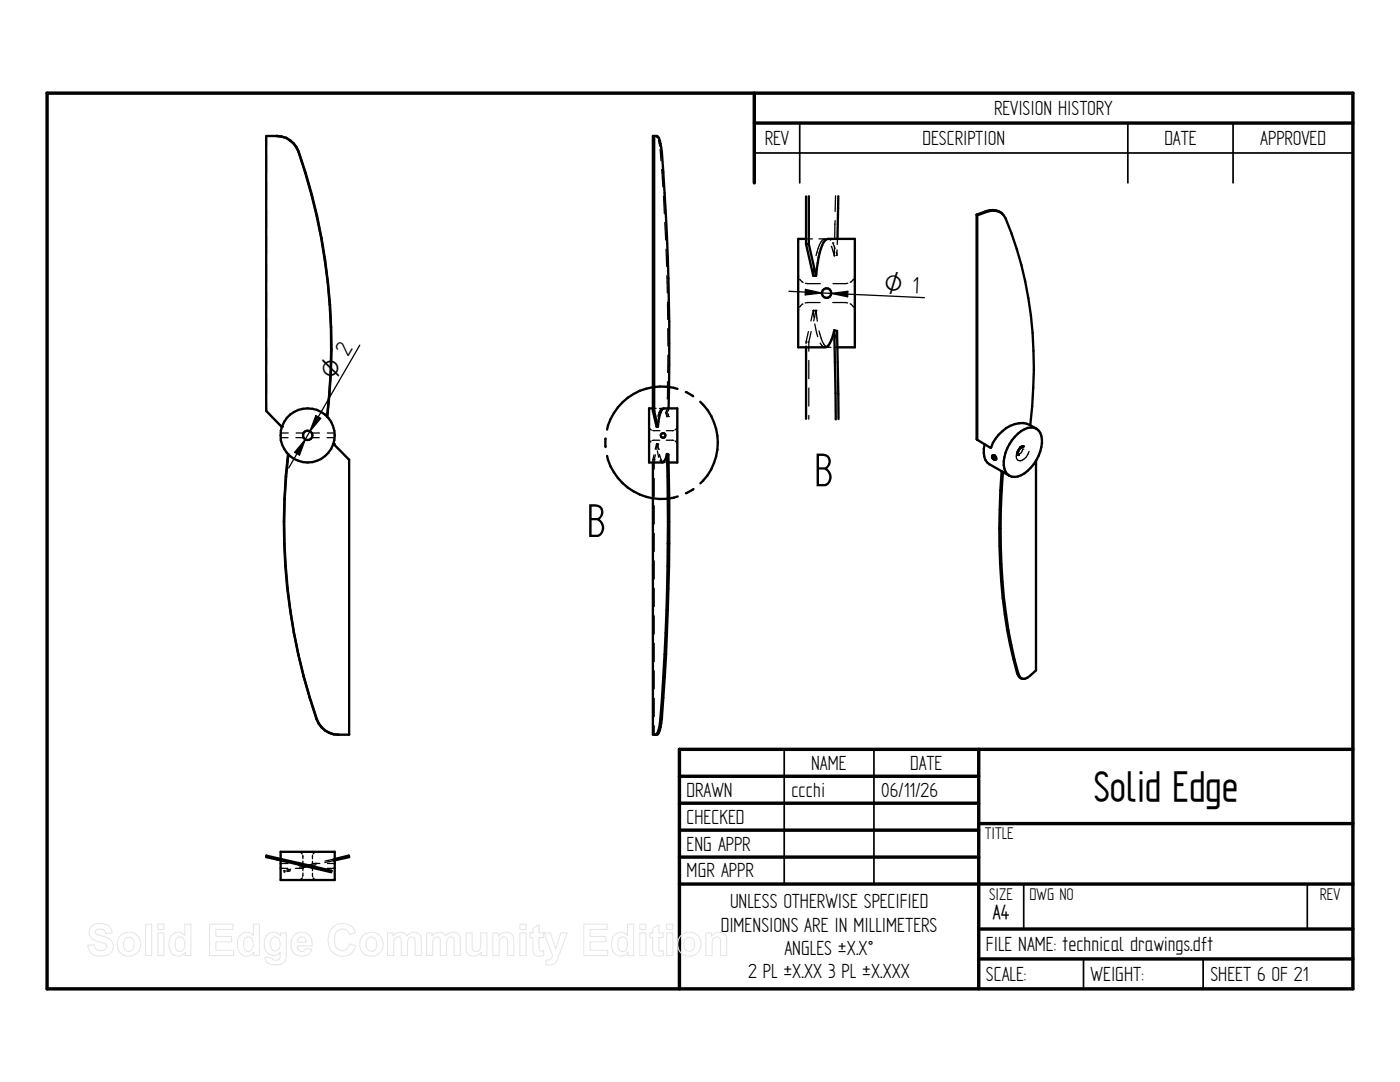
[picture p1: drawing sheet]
<svg xmlns="http://www.w3.org/2000/svg" width="279mm" height="216mm" viewBox="0 0 279 216" stroke-linecap="round" stroke-linejoin="round" font-family="sans-serif">
<g fill="none" stroke="#000" stroke-width=".68">
<path d="M9.4 18.6h260.6v178.7h-260.6zM150.5 18.6v17.9M150.5 24.6h119.5M135.6 154.9h59.7M195.3 149.5v47.8M270 149.5h-134.4v47.8M135.6 160.3h59.7M135.6 165.7h59.7M135.6 171h59.7M135.6 176.4h134.4M195.3 164.3h74.7M195.3 185.4h74.7"/>
<path d="M195.3 191.3h74.7"/>
</g>
<path d="M150.5 30.5h119.5M159.6 24.6v11.9M225.1 24.6v11.9M246.1 24.6v11.9M156.5 149.5v26.9M174.4 149.5v26.9M204.3 176.5v8.9M260.9 176.5v8.9M216.2 191.3v6M240.1 191.3v6" fill="none" stroke="#000" stroke-width=".34"/>
<g fill="none" stroke="#000" stroke-width=".47">
<path d="M56.2 27.3a4.7 4.7 0 0 1 3.4 3 119 119 0 0 1 5.7 52.8M130.6 27.1v54.9M160.9 39.2v9.5M161.4 39.2v9.5M167.3 39.2l-.2 8.5M160.9 47.7h-1.6v21.6h5.4a1.81 1.81 0 0 0 1.2-1.5l.6-1.9M160.9 48.7l1.4 6.3h.6M160.9 48.7h.5M161.4 48.7l1.5 6.3M162.9 55a19.6 19.6 0 0 1 1.4-6.6l.6-.6 .4-.1h5.3v21.6h-3.5M194.9 42.8v44.8l.1 .2M194.9 42.8l.1 .2"/>
<path d="M195 43a5.7 5.7 0 0 1 4.2-.8l.6 .3 .5 .4a52.9 52.9 0 0 1 4.3 13.2 89.5 89.5 0 0 1 1 28.7M195 43v44.8M200.1 42.7a3.1 3.1 0 0 0-3.4-.5l-1.8 .6M135.2 77.6a11.1 11.1 0 0 0-14 8.1M136.9 78.2l1.4 .9M160.9 69.3v14.3M166.5 65.9l.5 .1 .3 17.6M166.5 65.9l.3 17.8M56.2 85.1h.1M56.3 85a5.4 5.4 0 0 1 6.9-3.2 5.4 5.4 0 0 1 3.3 6.9M56.3 85a5.4 5.4 0 0 0 3.3 6.9 5.4 5.4 0 0 0 6.9-3.2M56.3 85l-.1 .1"/>
<path d="M57.5 90.6a115.7 115.7 0 0 0 6.1 53.8 4.5 4.5 0 0 0 4 2.2M57.5 90.7a121.1 121.1 0 0 0 .5 31.1M65.3 83.1a117.8 117.8 0 0 0-6.1-53.7 4.7 4.7 0 0 0-4-2.3h-2.1v54.9l3.1 3.1M66.5 88.7l.1-.1 3.1 3.1v54.9h-2.2a4.6 4.6 0 0 1-4.3-3.1 121.5 121.5 0 0 1-4.6-17.3M120.9 87.5v1.7M121.2 91a11.2 11.2 0 0 0 14.1 8.1M130.3 82l.7 3.1h.3M130.3 81.5h-.8v10.8h2.7a1.8 1.8 0 0 0 .9-1.7M130.3 82h.3M130.6 82l.7 3.1M131.3 85.1l.4-2.4a1.36 1.36 0 0 1 .8-1.2h2.7v10.8h-1.8M133.1 90.6l.3 .1a496.3 496.3 0 0 1-1.4 53.7l-.2 .7a1.62 1.62 0 0 1-.7 1.5h-.8v-54.3"/>
<path d="M133.1 90.6a454.5 454.5 0 0 1-1.5 54.5 1.62 1.62 0 0 1-.8 1.5M133.4 81.5a477.9 477.9 0 0 0-1.4-52.1l-.2-.7a1.63 1.63 0 0 0-.7-1.6h-.8v54.9M138.4 97.6l-1.5 .8M139.7 80.2a11.2 11.2 0 0 1 .1 16.2M196.5 88.6a3.5 3.5 0 0 0 .9 4l2.5 1.4M198 91v.3M198.1 91.4l.1 .1M198.3 91.7h.1M198.4 91l.1 .1M198.5 91.1l.1 .4M199.9 94l.3 .2M199.9 94a125.8 125.8 0 0 0 1.7 34.7l1.4 5.7a1.46 1.46 0 0 0 1 1"/>
<path d="M200.2 94.2l1.2 .7M203.7 89.3l-.3 .4-.3 .8M203.8 89.2v.1M206.8 91.9v41.9l-1.2 1a1.32 1.32 0 0 1-2.1 .2 100 100 0 0 1-3.8-29.5v-3.7l.5-7.6M206.8 85.6a3.3 3.3 0 0 1 1 3.6 8 8 0 0 1-4.6 5.9h-1.3l-.5-.2M206.8 85.6a3.2 3.2 0 0 0-3.6 .9 7.9 7.9 0 0 0-2.8 7l.3 .6 .7 .8M206.8 85.6a5 5 0 0 0-6.8 .5 8.2 8.2 0 0 0-2.3 3.3l-2.7-1.6M53.2 170.7l13 3-.1 .3-13-3zM56 171.4v-1.4h10.8v5.6h-10.8v-3.9M66.8 171.4l2.8-.7 .1 .3-2.9 .7"/>
<circle cx="165" cy="58.5" r=".94"/>
<circle cx="61.4" cy="86.9" r=".96"/>
<circle cx="132.3" cy="86.9" r=".47"/>
</g>
<g fill="#000">
<circle cx="55.2" cy="27.1" r=".23"/>
<circle cx="56.3" cy="85.1" r=".23"/>
<circle cx="66.5" cy="88.6" r=".23"/>
<circle cx="66.6" cy="88.6" r=".23"/>
<circle cx="198" cy="91" r=".23"/>
<circle cx="198" cy="91.1" r=".23"/>
<circle cx="198" cy="90.9" r=".23"/>
<circle cx="198.1" cy="91.4" r=".23"/>
<circle cx="198.1" cy="90.9" r=".23"/>
<circle cx="198.2" cy="90.8" r=".23"/>
<circle cx="198.2" cy="91.6" r=".23"/>
<circle cx="198.3" cy="91.7" r=".23"/>
<circle cx="198.3" cy="90.9" r=".23"/>
<circle cx="198.4" cy="90.9" r=".23"/>
<circle cx="198.4" cy="91.7" r=".23"/>
<circle cx="198.5" cy="91.7" r=".23"/>
<circle cx="198.5" cy="91.1" r=".23"/>
<circle cx="198.6" cy="91.2" r=".23"/>
<circle cx="198.6" cy="91.7" r=".23"/>
<circle cx="198.6" cy="91.5" r=".23"/>
<circle cx="198.6" cy="91.6" r=".23"/>
<circle cx="198.6" cy="91.4" r=".23"/>
<circle cx="200.2" cy="94.2" r=".23"/>
<circle cx="203.1" cy="90.7" r=".23"/>
<circle cx="203.1" cy="90.8" r=".23"/>
<circle cx="203.1" cy="90.6" r=".23"/>
<circle cx="203.7" cy="89.3" r=".23"/>
<circle cx="203.8" cy="89.2" r=".23"/>
<circle cx="203.9" cy="89.2" r=".23"/>
<circle cx="204" cy="89.1" r=".23"/>
<circle cx="204.1" cy="89.1" r=".23"/>
</g>
<g fill="none" stroke="#000" stroke-width=".25">
<path d="M53.2 27.1v1.8M53.2 30.8v3.6M53.2 36.3v3.6M130.8 27.1l.4 .4M131.4 28.1l.3 1.1M131.7 29.8l.2 2.2M132 33.8l.3 3.5M132.4 39.1l.2 3.5M166.8 39.1l-.1 3.1M53.2 41.8v3.6M53.2 47.2v3.7M53.2 52.7v3.6"/>
<path d="M53.2 58.3v3.5M132.7 44.4l.1 3.5M132.9 49.7l.2 3.5M133.1 55l.1 3.5M157.4 58.1l8.5 .4M159.3 54.7l.1 .5M159.6 55.7l.7 .6M160.7 56.5l3 .1M160.7 57.7l3.3 .8-3.3 .3zM160.9 47.7h1.2M162.3 55h.1M162.5 53l-.2 1.9h.2"/>
<path d="M162.9 54.8h-.2M163.4 47.7h1.3M164.6 47.7a1.39 1.39 0 0 0-1.1 1.2l-.6 2.1M165.3 47.7l.5 .2M165.9 49.1l.6 2M165.9 58.5l18.6 .9M165.9 58.5l3.3-.4v1.1zM166.2 48.5h.1M166.2 48.5l.5 1.1M166.5 49.3v1.8M166.7 51l-.2 .1M166.7 44l-.1 3.5"/>
<path d="M166.9 50.3l.1 .6M167 50.9l-.1 .1M167 49.9v1M167.1 47.7v1.1M169.2 56.5l-3 .1M170.3 55.7l-.6 .6M170.6 54.7l-.1 .5M196.7 42.2l.2 .1M53.2 63.7v3.7M53.2 69.2v3.6M53.2 74.7v3.6M71.8 68.9l-10 17.2"/>
<path d="M133.2 76.2v3.4M133.2 60.3l.1 3.5M133.3 65.6v3.4M133.3 70.9v3.4M159.4 61.8l-.1 .4M160.2 60.7l-.6 .6M160.9 68.2v.4M160.9 69v.3M160.9 68.2h.2M161.3 68.2h.1M161.3 66.2l-.4 2M161.4 68.2v1.9"/>
<path d="M161.4 71.9v3.7M161.4 77.4v3.6M161.9 66.2l-.5 2M162.3 61.9h.1M162.3 62h.1M162.3 61.9h.2M162.3 61.9l-.5 2.2M162.4 63.2h.1M162.5 62.1l-.2-.1 .1 1.2M162.6 64.6l.6 2.6M162.7 62.1l.2 .1M162.7 61.9h.2"/>
<path d="M162.9 61.9h.1M162.9 61.9l-.5 2.2M162.9 62.2l.2 1.9M162.9 62.1v.1M163.4 66l.2 .6a4.2 4.2 0 0 0 1.4 2.7h.8M163.7 60.4l-3 .1M163.7 68.5a1.36 1.36 0 0 0 1 .8M166.2 60.4l3 .1M166.5 69.3h.6M167 66l-.5 1.9M169.7 60.6l.6 .7M170.5 61.8l.1 .4"/>
<path d="M53.1 82h.1M53.2 80.2v1.8l1 1M55.2 84.1l1.1 1M56 87.3h1.5M56 86.4h1.5M59.1 87.3h1.5M59.1 86.4h1.5M60.9 87.7l-1.1 3.1-1-.5zM61.8 86.1l-4.2 7.3M62.2 87.3h1.5M62.2 86.4h1.6M63 82.9l1 .6-2.2 2.6z"/>
<path d="M65.3 87.3h1.5M65.3 86.4h1.5M66.5 88.6l1.1 1.1M68.6 90.7l1 1M69.6 91.7v1.9M69.6 95.5v3.6M69.6 91.7h.1M129.5 88.6v.2M129.5 85l.1 .3M129.7 85.5l.3 .3M130 88l-.3 .3M130.3 85.9h1.4"/>
<path d="M130.3 91.7h.1M130.3 91.7v.2M130.3 92.2v.1M130.3 81.5h.6M130.5 90.8l-.2 .9M130.6 91.7h.1M130.6 91.7v1.9M130.6 95.5v3.6M130.8 90.8l-.2 .9M131 85.1h.1M131 88.6h.1M131 88.6l.1 .7"/>
<path d="M131 88.6l-.2 1.1M131.1 84.2l-.1 .9M131.2 90l.2 1.2M131.2 85h.1M131.2 88.7h.1M131.3 88.6h.1M131.3 88.6v.1M131.3 88.6l-.2 1.1M131.3 88.7l.1 .9M131.4 89.6h.1M131.6 90.7l.1 .4a1.47 1.47 0 0 0 .8 1.2M131.6 81.5h.6"/>
<path d="M131.7 87.8l-1.5 .1M131.7 91.9l.5 .4M132.2 81.5h.1M132.2 81.5a1.88 1.88 0 0 0-.9 1.6M132.5 81.5h.2M132.5 92.3h.3M132.7 81.5h.1M132.8 82.2l.3 .9M133 81.9l.2 .5M133 87.8l1.4 .1M133.1 83.1h.1M133.1 92.3h.3"/>
<path d="M133.1 81.4v1.7M133.3 82.8l.1 .3M133.4 83.1h.1M133.4 82.6v.5M133.4 90.7l-.3 .9M133.4 81.5v.5M134.5 85.9h-1.5M134.7 88l.3 .3M135 85.5l-.3 .3M135.1 88.5l.1 .3M135.2 85l-.1 .2M161.4 82.9v.8"/>
<path d="M203.7 89.1h-.1a2.31 2.31 0 0 0-.5 2.7 1.61 1.61 0 0 0 2-1.2l.3-.5M204.1 89.6h.1M204.1 89.6l-.5 .9M69.6 100.9v3.7M69.6 106.4v3.6M69.6 111.9v3.6M69.6 117.4v3.6M130.6 100.9v3.7M130.6 106.4v3.6M130.6 111.9v3.6M130.6 117.4v3.6M69.6 122.9v3.6"/>
<path d="M69.6 128.4v3.6M69.6 133.9v3.6M69.6 139.4v3.6M130.6 122.9v3.6M130.6 128.4v3.6M130.6 133.9v3.6M130.6 139.4v3.6M203 134.4l.2 .1M69.6 144.8v1.8M130.6 144.8v1.8M56 171.4h.1M56 171.6v.1"/>
<path d="M56 173.3h1.4M56 172.3h1.5M56.2 171.7h.1M56.2 171.5h.1M56.3 171.7h.1M56.6 173.7h.1M56.7 173.9v.1l.2-.1M56.9 173.7h-.3M57.5 173.6v.1M57.5 173.6h-.3M57.5 173.8h.1M57.5 173.8l-.3 .1"/>
<path d="M58 173.7l-.5 .1M58 173.4l-.5 .2M59 173.3h1.5M59 172.3h1.5M59.5 170h.2M59.8 175.6h-.3M60 170.1l.3 .3M60.3 175.1l-.3 .3M60.4 170.6l.1 .7M60.5 172.3v.2M60.5 171.8v.5M60.5 173.3v.4"/>
<path d="M60.5 174.2l-.1 .7M60.5 173.1v.2M60.5 172.7v.2M62.3 172.6l-.1 .3M62.3 173.1l.1 .2M62.4 172.3l-.1 .1M62.4 170.7v.7M62.4 171.9v.4M62.4 173.3v.4M62.4 174.2v.7M62.4 173.3h1.4M62.4 172.3h1.4"/>
<path d="M62.5 175.2l.3 .3M62.8 170.1l-.3 .3M63.1 172.6l-3.4 .7M63.1 175.6h.2M63.1 172.3l-3.4 .7M63.3 170h-.3M65.3 173.8h.1M65.3 173.6v.1M65.3 173.3h1.5M65.4 172.3h1.4M66.5 171.7h.1M66.5 171.5l-1.6 .3"/>
<path d="M66.5 171.7l-1.7 .4M66.5 171.4h.1M66.5 171.4v.1M66.6 171.7h.1M66.7 171.7h-.1M66.8 171.4h.1M66.8 171.7h.1"/>
</g>
<path d="M160.7 57.7l3.3 .8-3.3 .3zM165.9 58.5l3.3-.4v1.1zM60.9 87.7l-1.1 3.1-1-.5zM63 82.9l1 .6-2.2 2.6z" fill="#000"/>
<g fill="none" stroke="#e6e6e6" stroke-width=".21">
<path d="M18.2 184.9a2.8 2.8 0 0 1 3.8 .2l.4 1.1-1.3 .1a1.11 1.11 0 0 0-1-.9 1.11 1.11 0 0 0-1.1 .6l.2 .4 .4 .2a4.6 4.6 0 0 1 2.8 1.3 2.03 2.03 0 0 1-.2 2.2 2.03 2.03 0 0 1-2.1 .7 2.26 2.26 0 0 1-2.6-2.2l1.3-.1a1.34 1.34 0 0 0 1.1 1.2 1.34 1.34 0 0 0 1.4-.9 1.2 1.2 0 0 0-1.2-.8 2.31 2.31 0 0 1-2.3-2l.1-.6zM24.1 186.7a2.37 2.37 0 0 1 3.5 .2 2.37 2.37 0 0 1-.6 3.5 2.37 2.37 0 0 1-3.4-1 2.68 2.68 0 0 1 .5-2.7zM25 187.4a1.09 1.09 0 0 1 1.3-.2 1.09 1.09 0 0 1 .5 1.2 1.12 1.12 0 0 1-1.1 1.4 1.12 1.12 0 0 1-1.1-1.4zM29 184.4h1.3v6.3h-1.3zM31.5 184.4h1.2v1.1h-1.2zM31.5 186.1h1.2v4.6h-1.2zM34.2 186.6a1.71 1.71 0 0 1 2.7 0v-2.2h1.2v6.3h-1.1v-.7a1.8 1.8 0 0 1-2.1 .7 1.8 1.8 0 0 1-1.2-1.9l.1-1.3zM35.2 187.3a.94 .94 0 0 1 1.1-.3 .94 .94 0 0 1 .6 1.1 1.27 1.27 0 0 1-1.2 1.7 1.79 1.79 0 0 1-.5-2.5zM41.8 184.4h4.7v1.1h-3.4v1.4h3.1v1h-3.1v1.7h3.5v1.1h-4.8zM47.9 186.6a1.71 1.71 0 0 1 2.6 0v-2.2h1.3v6.3h-1.1v-.7a1.8 1.8 0 0 1-2.1 .7 1.8 1.8 0 0 1-1.2-1.9l.1-1.3zM48.9 187.3a.94 .94 0 0 1 1.1-.3 .94 .94 0 0 1 .5 1.1 1.27 1.27 0 0 1-1.2 1.7 1.79 1.79 0 0 1-.4-2.5zM53.3 186.6a1.7 1.7 0 0 1 2.7 .2v-.7h1.1v4.1a1.85 1.85 0 0 1-2.1 2.3 1.62 1.62 0 0 1-2.1-1.5l1.4 .1a.85 .85 0 0 0 1 .5 .85 .85 0 0 0 .6-1v-.6a1.76 1.76 0 0 1-2 .5 1.76 1.76 0 0 1-1.1-1.7v-1.3z"/>
<path d="M54.2 187.3a1.02 1.02 0 0 1 1.3-.2 1.02 1.02 0 0 1 .4 1.3 1 1 0 0 1-.5 1.2 1 1 0 0 1-1.3-.4l-.1-1.2zM58.7 186.7a2.1 2.1 0 0 1 2.3-.5 2.1 2.1 0 0 1 1.3 2v.5h-3a.88 .88 0 0 0 .6 1.1 .88 .88 0 0 0 1.1-.6l1.2 .2a2.18 2.18 0 0 1-2.7 1.3 2.18 2.18 0 0 1-1.4-2.7l.2-.7zM59.6 187.2a.88 .88 0 0 1 1-.2 .88 .88 0 0 1 .5 1h-1.8zM66.3 185.2a2.72 2.72 0 0 1 4.7 .9l-1.3 .3a1.5 1.5 0 0 0-1.7-1 1.5 1.5 0 0 0-1.2 1.6 2.15 2.15 0 0 0 1.2 2.7 1.46 1.46 0 0 0 1.8-1.4l1.2 .4a2.81 2.81 0 0 1-3.3 2 2.81 2.81 0 0 1-2.2-3.1 3.6 3.6 0 0 1 .8-2.4zM72.4 186.7a2.37 2.37 0 0 1 3.6 .2 2.37 2.37 0 0 1-.7 3.5 2.37 2.37 0 0 1-3.3-1 2.68 2.68 0 0 1 .4-2.7zM73.3 187.4a1.09 1.09 0 0 1 1.4-.2 1.09 1.09 0 0 1 .5 1.2 1.12 1.12 0 0 1-1.1 1.4 1.12 1.12 0 0 1-1.1-1.4zM77.3 186.1h1.1v.7a1.61 1.61 0 0 1 2.8-.1 1.57 1.57 0 0 1 1.8-.6 1.57 1.57 0 0 1 1.1 1.7v2.9h-1.3v-3a.74 .74 0 0 0-.8-.7 .74 .74 0 0 0-.6 .8l-.1 2.9h-1.2v-2.9a.74 .74 0 0 0-.7-.9 .74 .74 0 0 0-.8 .9v2.9h-1.3zM85.1 186.1h1.1v.7a1.61 1.61 0 0 1 2.8-.1 1.57 1.57 0 0 1 1.8-.6 1.57 1.57 0 0 1 1.1 1.7v2.9h-1.3v-3a.74 .74 0 0 0-.8-.7 .74 .74 0 0 0-.6 .8l-.1 2.9h-1.2v-2.9a.74 .74 0 0 0-.7-.9 .74 .74 0 0 0-.8 .9v2.9h-1.3zM93 186.1h1.2v2.6a.85 .85 0 0 0 1 1.1 1.07 1.07 0 0 0 .7-1.3v-2.4h1.3v4.6h-1.1v-.7a1.63 1.63 0 0 1-2 .8 1.63 1.63 0 0 1-1.1-1.8zM98.4 186.1h1.1v.7a1.63 1.63 0 0 1 1.9-.8 1.63 1.63 0 0 1 1.1 1.8v2.9h-1.2v-2.8a.84 .84 0 0 0-.9-.9 .84 .84 0 0 0-.8 1v2.7h-1.2zM103.8 184.4h1.2v1.1h-1.2zM103.8 186.1h1.2v4.6h-1.2z"/>
<path d="M106.3 185.3l1.3-.8v1.6h.9v1h-.9v2.1a.49 .49 0 0 0 .2 .6 .49 .49 0 0 0 .6-.1l.1 .9a1.42 1.42 0 0 1-2.1-.7l-.1-2.8h-.6v-1h.6zM108.6 186.1h1.3l1 3.2 1-3.2h1.3l-1.9 5.2a1.72 1.72 0 0 1-2.3 1.2l-.1-1a.98 .98 0 0 0 1.4-.8zM116.5 184.4h4.7v1.1h-3.4v1.4h3.1v1h-3.1v1.7h3.5v1.1h-4.8zM122.6 186.6a1.71 1.71 0 0 1 2.6 0v-2.2h1.2v6.3h-1.1v-.7a1.8 1.8 0 0 1-2 .7 1.8 1.8 0 0 1-1.2-1.9v-1.3zM123.6 187.3a.94 .94 0 0 1 1.1-.3 .94 .94 0 0 1 .5 1.1 1.27 1.27 0 0 1-1.2 1.7 1.79 1.79 0 0 1-.4-2.5zM127.7 184.4h1.2v1.1h-1.2zM127.7 186.1h1.2v4.6h-1.2zM130.3 185.3l1.2-.8v1.6h.9v1h-.9v2.1a.49 .49 0 0 0 .2 .6 .49 .49 0 0 0 .7-.1l.1 .9a1.42 1.42 0 0 1-2.2-.7v-2.8h-.6v-1h.6zM133.1 184.4h1.2v1.1h-1.2zM133.1 186.1h1.2v4.6h-1.2zM135.9 186.7a2.37 2.37 0 0 1 3.5 .2 2.37 2.37 0 0 1-.6 3.5 2.37 2.37 0 0 1-3.4-1 2.68 2.68 0 0 1 .5-2.7zM136.8 187.4a1.09 1.09 0 0 1 1.3-.2 1.09 1.09 0 0 1 .5 1.2 1.12 1.12 0 0 1-1 1.4 1.12 1.12 0 0 1-1.1-1.4z"/>
<path d="M140.9 186.1h1.1v.7a1.63 1.63 0 0 1 1.9-.8 1.63 1.63 0 0 1 1.1 1.8v2.9h-1.2v-2.8a.84 .84 0 0 0-.9-.9 .84 .84 0 0 0-.8 1v2.7h-1.2z"/>
</g>
<g font-size="10.6">
<text x="162.5" y="97">B</text>
<text x="117.1" y="107.1">B</text>
</g>
<text font-size="9.5" x="218.3" y="159.9">Solid Edge</text>
<g font-size="5.1">
<text x="176.4" y="58.2" transform="rotate(3 176.4 58.2)">O 1</text>
<text x="66.7" y="76.1" transform="rotate(-60 66.7 76.1)">O 2</text>
</g>
<g font-size="4.6">
<text x="198.4" y="22.9">REVISION HISTORY</text>
<text x="152.6" y="28.9">REV</text>
<text x="184.1" y="28.9">DESCRIPTION</text>
<text x="232.4" y="28.9">DATE</text>
<text x="251.5" y="28.9">APPROVED</text>
<text x="161.9" y="153.6">NAME</text>
<text x="181.7" y="153.6">DATE</text>
<text x="137" y="159">DRAWN</text>
<text x="157.9" y="159">ccchi</text>
<text x="175.9" y="159">06/11/26</text>
<text x="137" y="164.3">CHECKED</text>
<text x="137" y="169.7">ENG APPR</text>
<text x="137" y="175.1">MGR APPR</text>
<text x="143.8" y="185.9">DIMENSIONS ARE IN MILLIMETERS</text>
<text x="145.7" y="181.2">UNLESS OTHERWISE SPECIFIED</text>
<text x="198.2" y="183.4">A4</text>
<text x="156.5" y="190.6">ANGLES ±X.X°</text>
<text x="196.8" y="189.8">FILE NAME: technical drawings.dft</text>
<text x="149.3" y="195.2">2 PL ±X.XX 3 PL ±X.XXX</text>
<text x="196.8" y="195.7">SCALE:</text>
<text x="217.7" y="195.7">WEIGHT:</text>
<text x="241.6" y="195.7">SHEET 6 OF 21</text>
</g>
<g font-size="3.8">
<text x="196.5" y="167.4">TITLE</text>
<text x="197.4" y="179.5">SIZE</text>
<text x="205.5" y="179.5">DWG NO</text>
<text x="263.4" y="179.5">REV</text>
</g>
</svg>
